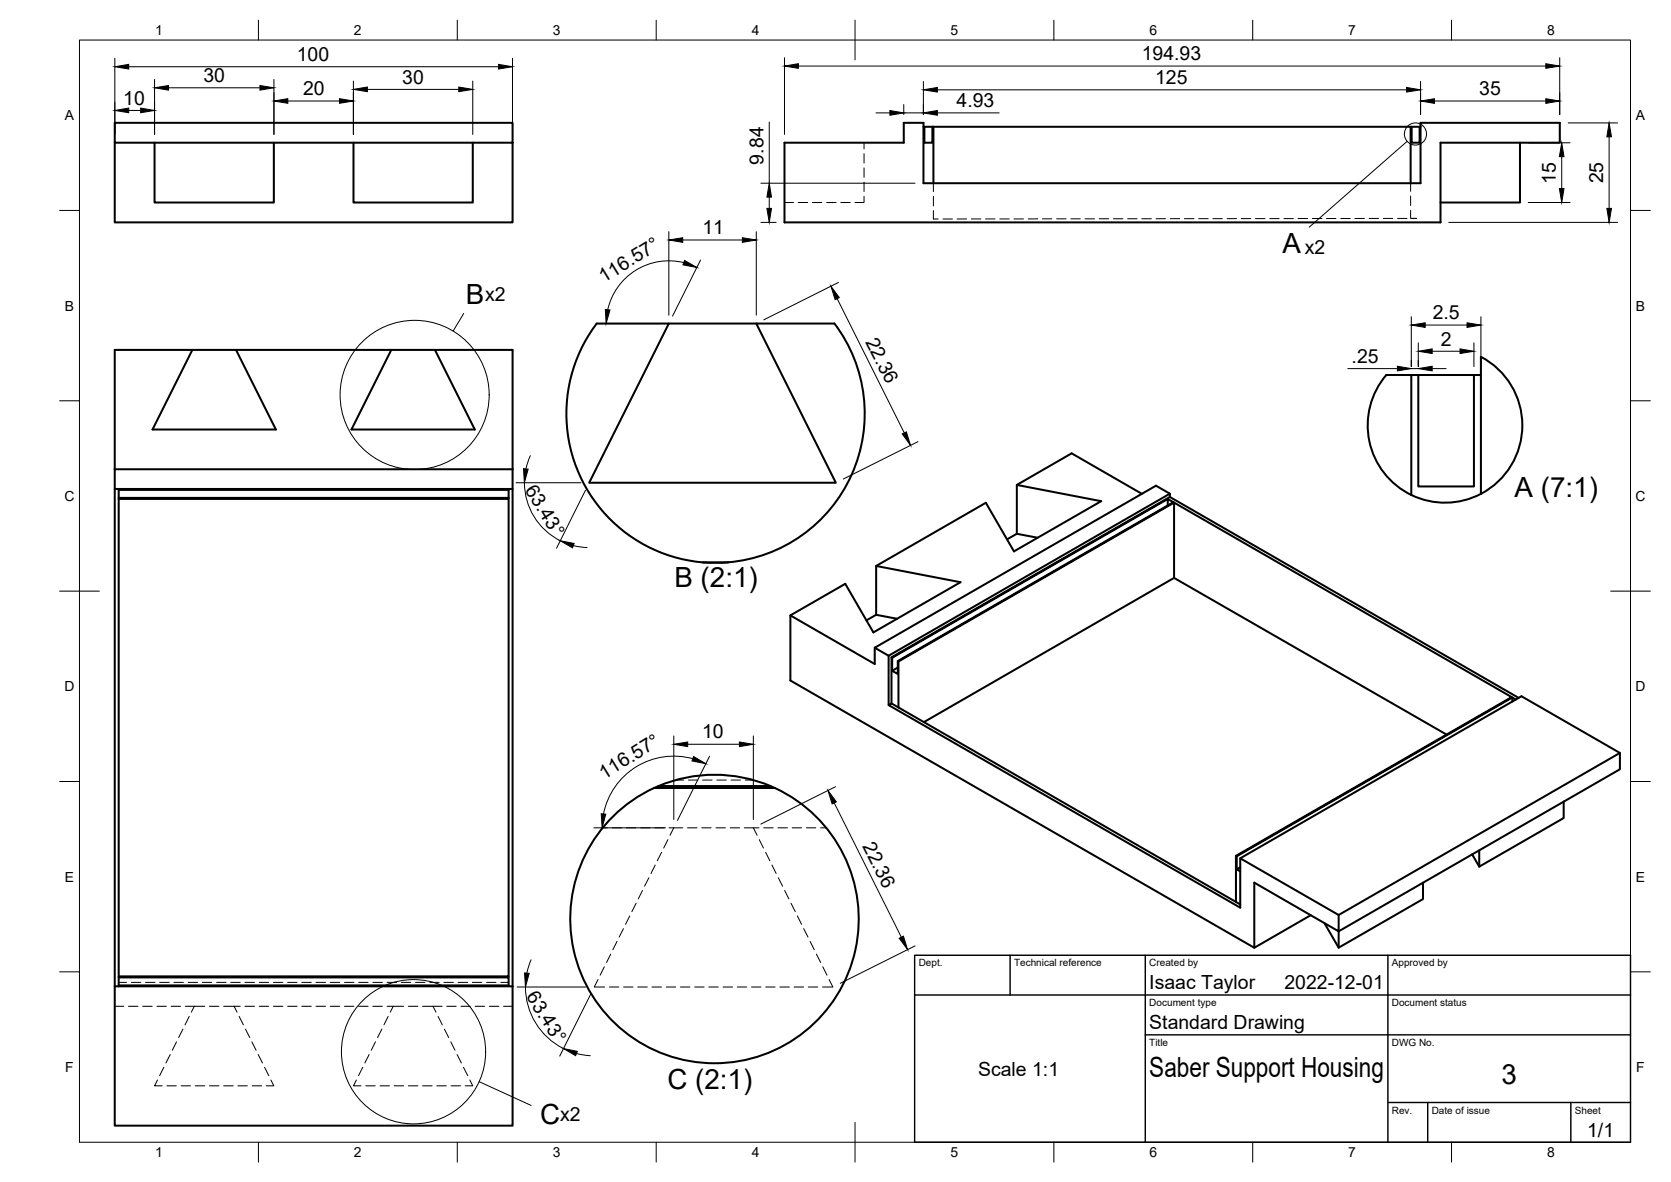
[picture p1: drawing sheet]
<svg xmlns="http://www.w3.org/2000/svg" width="420mm" height="297mm" viewBox="0 0 420 297" stroke-linecap="round" stroke-linejoin="round" font-family="sans-serif">
<!-- layer: Visible -->
<g fill="none" stroke="#000" stroke-width=".51">
<path d="M28.9 35.9v20h100v-20M28.9 30.9h100v5h-100zM38.9 35.9v15h30v-15M88.9 35.9v15h30v-15M197.3 35.9h29.9v-5h5v15.1h125v-15.1h35v5h-30v20h-164.9zM232.2 31.9h2.2M232.4 31.9v4h2v-4M234.4 31.9h122.6M234.7 31.9v14.1M354.7 31.9v14.1M354.9 31.9v4h2.1v-4M357 31.9h.2"/>
<path d="M382.2 35.9v15h-20M48.4 87.9l-10 20h31l-10-20h39M59.4 87.9h-30.5v30M98.4 87.9l-10 20h31l-10-20M98.4 87.9h30.5v30M168.2 81.3h22M209.8 81.3h-19.6l20 40h-62.1l20.1-40h-18.2a37.5 37.5 0 0 0 26.7 60M209.8 81.3a37.5 37.5 0 0 1 3 40.7 37.5 37.5 0 0 1-36 19.3M354.9 94.2h1.7v28h14v-28h1.8M356.6 94.2h14M372.4 89.7a19.4 19.4 0 0 1 0 34.4zM28.9 117.9v5h100v-5"/>
<path d="M28.9 117.9h100M28.9 122.9v125M29.8 122.9v.2h98.1v2h-98.1v.3h98.1v120h-98.1v.2h98.1v2h-98.1v.3M29.8 123.1v2M29.8 125.4v120M128.9 122.9v125M255.7 121.9l21.2 4-21.9 12.7-7.1-12.2-27.6 15.8v12.3M260.9 135.1l-5.2-1-2.5 1.4M287.1 124.1l-17.6-10.2-13.8 8v12.2M293.6 127v-1.6l1.4 .8-69.3 39.9 .2 .1 69.3-39.9 84.9 48.9-69.3 39.9 .2 .1 69.3-39.9 .8 .5M293.6 125.4l-69.3 39.9-.1-.1 70-40.3 87.6 50.5M294.2 124.1v.8"/>
<path d="M295.2 126.3v18.9M372.4 124.1a19.4 19.4 0 0 1-24.3-5.1 19.4 19.4 0 0 1 .5-24.8h6.3v30.2M176.7 141.3h6.4M198.7 154.7l21.2 12.2v-4.1l70.8-40.7 3.5 2-70.8 40.7-3.5-2M220.3 142.2l21.2 4.1-21.9 12.6-7.1-12.2-13.8 8v16.3l116.7 67.2M225.6 155.5l-5.3-1-2.5 1.4M223.4 164.8v12.4M224.2 165.2v11.6M224.3 165.3v3.3M225.7 166.1v3.3l-1.4-.8M225.7 167.8l-1.4 .8M225.9 177.8l-1.7-1-.8 .4 88.4 50.9v-12.4l70.8-40.7 24.7 14.2-70.7 40.7-24.8-14.2"/>
<path d="M225.9 177.8l85.9 49.5M225.9 166.2v11.6M380.3 175.3v1M165.6 197.5h28.1a36.3 36.3 0 0 0-29.3 .5M193.7 197.5a36.3 36.3 0 0 1 14.9 55.3 36.3 36.3 0 0 1-57.2 .9 36.3 36.3 0 0 1 13-55.7h30.5M232.3 181.5l62.9-36.3 68.5 39.4M407.3 189.2v4.1l-70.7 40.7v4.2l21.2-12.3v-4.1M310.8 215.1v11.6M311 215.2v3.3l.8 .5M311.8 218l-.8 .5M370.2 214.7l1.7 3.1M393.2 201.5v4.1l-21.3 12.2v-4.1"/>
<path d="M333 232l3.6 6.2M336.6 229.9v4.1l-21.2-12.2v16.4l14.2-8.2M28.9 247.9v35h100v-35M28.9 247.9h100M29.8 245.6v2"/>
</g>
<!-- layer: Hidden -->
<g fill="none" stroke="#000" stroke-width=".25">
<path d="M217.3 35.9v1.5M217.3 38.6v2.4M197.3 50.9h2.2M200.7 50.9h2.4M204.3 50.9h2.4M207.9 50.9h2.3M211.4 50.9h2.4M217.3 49.3v1.6h-2.3M217.3 42.2v2.4M217.3 45.8v2.3M234.7 52.9v2.1h1.2M234.7 46v2.2"/>
<path d="M234.7 49.3v2.4M237.1 55h2.4M243.1 55h-2.4M244.2 55h2.4M247.8 55h2.4M251.4 55h2.4M255 55h2.3M260.9 55h-2.4M262.1 55h2.4M265.7 55h2.4M269.2 55h2.4M272.8 55h2.4"/>
<path d="M276.4 55h2.4M280 55h2.3M283.5 55h2.4M287.1 55h2.4M293.1 55h-2.4M294.3 55h2.3M297.8 55h2.4M301.4 55h2.4M305 55h2.3M310.9 54.9l-2.4 .1M312.1 54.9h2.4M315.7 54.9h2.4"/>
<path d="M319.3 54.9h2.3M322.8 54.9h2.4M326.4 54.9h2.4M330 54.9h2.4M333.5 54.9h2.4M337.1 54.9h2.4M343.1 54.9h-2.4M344.3 54.9h2.3M347.8 54.9h2.4M351.4 54.9h2.4M354.7 52.8v2.1h1.5h-1.2M354.7 46v2.1"/>
<path d="M354.7 49.3v2.4M169.9 196h2M173.1 196h2.4M176.7 196h2.3M180.2 196h2.4M183.8 196h2.4M187.4 196h2M151.5 208h1.2M153.9 208h2.4M157.5 208h2.4M161.1 208h2.3M164.7 208h2.3"/>
<path d="M164.7 217.4l-1 2.1M166.3 214.2l-1 2.1M167.9 211l-1 2.1M168.2 208h1.2l-.9 1.9M169.4 208h2.3M172.9 208h2.4M176.4 208h2.4M180 208h2.4M183.6 208h2.4M187.2 208h2.2M190.8 208h-1.4l1 1.9M190.9 211l1.1 2.1"/>
<path d="M192 208h2.4M192.5 214.2l1.1 2.1M194.1 217.4l1.1 2.1M195.6 208h2.4M199.2 208h2.4M202.8 208h2.3M206.3 208h1.5M153.6 239.8l-1.1 2.1M155.2 236.6l-1.1 2.1M156.8 233.4l-1.1 2.1M158.3 230.2l-1 2.1M160 227l-1.1 2.1"/>
<path d="M161.5 223.8l-1 2.1M163.2 220.6l-1.1 2.1M195.7 220.6l1.1 2.1M197.3 223.8l1.1 2.1M198.9 227l1.1 2.1M200.5 230.2l1 2.1M202.1 233.4l1.1 2.1M203.7 236.6l1 2.1M205.3 239.8l1.1 2.1M28.9 252.9h2.2M29.8 246.9h2M32.3 252.9h2.4"/>
<path d="M33 246.9h2.4M35.9 252.9h2.4M36.6 246.9h2.4M39.5 252.9h2.3M40.2 246.9h2.3M43 252.9h2.4M43.7 246.9h2.4M46 258.6l-1.1 2.1M46.6 252.9h4.9M47.3 246.9h2.4M47.6 255.4l-1.1 2.1M48.9 252.9l-.8 1.5"/>
<path d="M50.9 246.9h2.4M52.7 252.9h2.4M54.5 246.9h2.3M56.2 252.9h4.2M58 246.9h2.4M58.9 252.9l.7 1.5M60.1 255.4l1.1 2.1M61.6 252.9h2.4M61.6 246.9h2.4M61.7 258.6l1.1 2.1M65.2 252.9h2.3M65.2 246.9h2.3"/>
<path d="M68.7 252.9h2.4M68.7 246.9h2.4M72.3 252.9h2.4M72.3 246.9h2.4M75.9 252.9h2.4M75.9 246.9h2.4M79.5 252.9h2.4M79.5 246.9h2.4M83 252.9h2.4M83 246.9h2.4M86.6 252.9h2.4M86.6 246.9h2.4"/>
<path d="M90.2 252.9h2.4M90.2 246.9h2.4M93.7 252.9h2.4M93.7 246.9h2.4M96 258.6l-1.1 2.1M97.3 252.9h4.2M97.3 246.9h2.4M97.6 255.4l-1.1 2.1M98.9 252.9l-.8 1.5M100.9 246.9h2.4M102.7 252.9h2.4M104.5 246.9h2.3"/>
<path d="M106.3 252.9h4.8M108.1 246.9h2.3M108.9 252.9l.7 1.5M110.2 255.4l1 2.1M111.6 246.9h2.4M111.7 258.6l1.1 2.1M112.3 252.9h2.4M115.2 246.9h2.4M115.9 252.9h2.4M118.8 246.9h2.3M119.5 252.9h2.4M122.3 246.9h2.4"/>
<path d="M123 252.9h2.4M125.9 246.9h2M126.6 252.9h2.3M127.9 245.4v.2M150.4 246.2l-1 1.8h2.6M152 243l-1.1 2.1M153.2 248h2.4M156.8 248h2.4M160.4 248h2.4M163.9 248h2.4M167.5 248h2.4M171.1 248h2.4"/>
<path d="M174.7 248h2.3M178.2 248h2.4M181.8 248h2.4M185.4 248h2.3M189 248h2.3M192.5 248h2.4M196.1 248h2.4M199.7 248h2.4M203.2 248h2.4M206.9 243l1 2.1M208.5 246.2l.9 1.8h-2.6M39.6 271.4l-.7 1.5h1.9"/>
<path d="M41.2 268.2l-1.1 2.1M42 272.9h2.3M42.8 265l-1.1 2.1M44.4 261.8l-1.1 2.1M45.5 272.9h2.4M49.1 272.9h2.4M52.7 272.9h2.4M56.2 272.9h2.4M59.8 272.9h2.4M63.3 261.8l1.1 2.1M63.4 272.9h2.4M64.9 265l1.1 2.1"/>
<path d="M66.5 268.2l1.1 2.1M68.1 271.4l.8 1.5h-1.9M89.6 271.4l-.7 1.5h1.9M91.2 268.2l-1.1 2.1M92 272.9h2.3M92.8 265l-1.1 2.1M94.4 261.8l-1.1 2.1M95.5 272.9h2.4M99.1 272.9h2.4M102.7 272.9h2.4M106.3 272.9h2.3M109.8 272.9h2.4"/>
<path d="M113.3 261.8l1.1 2.1M113.4 272.9h2.4M114.9 265l1.1 2.1M116.5 268.2l1.1 2.1M118.1 271.4l.8 1.5h-1.9"/>
</g>
<!-- layer: BORDER -->
<g fill="none" stroke="#000" stroke-width=".25">
<path d="M20 10.1h390v276.9h-390zM65 5.1v5M115 5.1v5M165 5.1v5M215 5.1v10M265 5.1v5M315 5.1v5M365 5.1v5M15 52.9h5M410 52.9h5M15 100.7h5M410 100.7h5"/>
<path d="M15 148.6h10M405 148.6h10M15 196.4h5M410 196.4h5M15 244.2h5M410 244.2h5M65 287v5M115 287v5M165 287v5M215 282.1v9.9M265 287v5M315 287v5"/>
<path d="M365 287v5"/>
</g>
<!-- layer: TITLEBLOCK -->
<path d="M230 240.1h180v46.9h-180zM230 250h180M254 240.1v9.9M288 240.1v46.9M349 240.1v46.9M288 260.1h122M349 277.1h61M359 277.1v9.9M395 277.1v9.9" fill="none" stroke="#000" stroke-width=".36"/>
<!-- layer: FD_Dimensions -->
<g fill="none" stroke="#000" stroke-width=".25">
<path d="M28.9 14.7v19.1M32.4 16.8h93M38.9 20v13.8M68.9 20v13.8M128.9 14.7v19.1M197.3 14.5v19.3M200.7 16.6h188M392.2 14.5v14.3M32.4 27.8h3M42.4 22.1h23M72.4 25.4h13M88.9 20.4v13.4"/>
<path d="M92.4 22.5h23M118.9 20.4v13.4M193.4 30.7v15.3M220.3 28.4h3.5M227.2 26.3v2.5M227.2 28.4h5M232.2 20.5v8.3M235.7 22.6h118M235.7 28.4h15.5M357.2 20.5v8.3M360.7 25.4h28M384.3 35.9h10.5"/>
<path d="M392.7 39.4v8M394.3 30.9h12.4M404.6 34.4v18M168.2 58.2v21M190.2 58.2v21M191.3 55.9h3.9M191.3 46h38.8M193.4 49.5v2.9M364.3 55.9h42.4M384.3 50.9h10.5M171.7 60.3h15M171.9 66a15.8 15.8 0 0 0-19.1 11.8"/>
<path d="M176.1 65.3l-7 14.1M210.5 75.1l16.9 33.7M210.8 71l-18.8 9.4M354.9 79.6v12.5M372.4 79.6v12.5M150.3 81.3h15.8M338.9 92.6h12.5M354.9 92.6h1.7M356.6 86.2v5.9M358.4 81.7h10.5M360.1 92.6h3.5M360.1 88.3h7"/>
<path d="M370.6 86.2v5.9M133.4 114.5l-1.2 3.3M230.8 111l-18.8 9.4M129.8 121.3h16.3M131.9 121.3a16.3 16.3 0 0 0 9 14.6M144.2 137.1l3.4 .5M147.2 123.2l-7.3 14.6M169.4 184.9v21M172.9 187h13M174.2 190.7a18 18 0 0 0-22.5 13.8M178.4 190l-8.1 16.2M189.4 184.9v21"/>
<path d="M210.1 197.7l-18.8 9.4M149.3 208h18M209.8 201.8l16.8 33.7M230.1 237.7l-18.8 9.4M130 248h17.3M132.1 248a17.3 17.3 0 0 0 9.6 15.5M133.5 241.2l-1 3.3M148.5 249.9l-7.8 15.5M145 264.7l3.4 .6"/>
</g>
<g fill="#000" stroke="#000" stroke-width=".25">
<path d="M28.9 16.8l3.5-.6v1.1zM125.4 16.2l3.5 .6-3.5 .5zM197.3 16.6l3.4-.6v1.2zM388.7 16l3.5 .6-3.5 .6zM28.9 27.8l3.5-.6v1.1zM35.4 27.2l3.5 .6-3.5 .5zM38.9 22.1l3.5-.6v1.2zM65.4 21.5l3.5 .6-3.5 .6zM68.9 25.4l3.5-.6v1.2zM85.4 24.8l3.5 .6-3.5 .6zM88.9 22.5l3.5-.6v1.1zM115.4 21.9l3.5 .6-3.5 .5z"/>
<path d="M223.8 27.8l3.4 .6-3.4 .6zM232.2 22.6l3.5-.6v1.1zM232.2 28.4l3.5-.6v1.2zM353.7 22l3.5 .6-3.5 .5zM357.2 25.4l3.5-.6v1.2zM388.7 24.8l3.5 .6-3.5 .6zM392.7 35.9l.6 3.5h-1.2zM404.6 30.9l.6 3.5h-1.2zM168.2 60.3l3.5-.6v1.2zM186.7 59.7l3.5 .6-3.5 .6zM192.8 52.4h1.2l-.6 3.5zM193.4 46l.6 3.5h-1.2z"/>
<path d="M392.1 47.4h1.2l-.6 3.5zM404 52.4h1.2l-.6 3.5zM152.2 77.8l1.2 .1-1 3.4zM172.1 65.5l3.1 1.7-3.5-.6zM208.9 71.9l2.1 2.9-1 .5zM351.4 92l3.5 .6-3.5 .6zM354.9 81.7l3.5-.6v1.2zM356.6 92.6l3.5-.6v1.2zM356.6 88.3l3.5-.6v1.1zM367.1 87.7l3.5 .6-3.5 .5zM368.9 81.1l3.5 .6-3.5 .6zM131.6 117.8l1.2 .1-1 3.4z"/>
<path d="M226.9 109.1l1-.6 1 3.4zM140.9 135.9l3.5 .7-.4 1.1zM169.4 187l3.5-.5v1.1zM174.4 190.1l3.1 1.8-3.5-.7zM185.9 186.5l3.5 .5-3.5 .6zM151.2 204.5l1.1 .1-.9 3.4zM208.2 198.7l2.1 2.8-1.1 .5zM226.1 235.8l1.1-.5 1 3.3zM131.9 244.5l1.2 .1-1 3.4zM141.7 263.5l3.5 .7-.5 1.1z"/>
</g>
<!-- layer: Detail Boundary -->
<g fill="none" stroke="#000" stroke-width=".25">
<path d="M353.8 35.5l-24.6 21.6M116.6 78.8l-2.7 4.4M120.5 271.8l13 6"/>
<circle cx="355.9" cy="33.7" r="2.78"/>
<circle cx="104.3" cy="99.2" r="18.7"/>
<circle cx="104" cy="264.3" r="18.1"/>
</g>
<g font-size="7">
<text x="322.4" y="63.5">A</text>
<text x="117.1" y="76.5">B</text>
<text x="380.8" y="125">A (7:1)</text>
<text x="169.6" y="147.4">B (2:1)</text>
<text x="167.8" y="273.6">C (2:1)</text>
<text x="289" y="270.6">Saber Support Housing</text>
<text x="377.5" y="272.3">3</text>
<text x="135.8" y="282.5">C</text>
</g>
<g font-size="4.9">
<text x="74.6" y="15.3">100</text>
<text x="287.1" y="15.1">194.93</text>
<text x="51.2" y="20.6">30</text>
<text x="76.2" y="23.9">20</text>
<text x="101.2" y="21">30</text>
<text x="290.4" y="21.1">125</text>
<text x="372" y="23.9">35</text>
<text x="31" y="26.3">10</text>
<text x="240.5" y="26.9">4.93</text>
<text x="192" y="41.3" transform="rotate(-90 192 41.3)">9.84</text>
<text x="391.2" y="46.3" transform="rotate(-90 391.2 46.3)">15</text>
<text x="403.1" y="46.1" transform="rotate(-90 403.1 46.1)">25</text>
<text x="176.6" y="58.9">11</text>
<text x="328.1" y="63.7">x2</text>
<text x="151.8" y="71.2" transform="rotate(-32 151.8 71.2)">116.57°</text>
<text x="122" y="75.6">x2</text>
<text x="360.2" y="80.2">2.5</text>
<text x="217.5" y="85.8" transform="rotate(63 217.5 85.8)">22.36</text>
<text x="362.3" y="86.9">2</text>
<text x="339.9" y="91.2">.25</text>
<text x="131.8" y="123.2" transform="rotate(58 131.8 123.2)">63.43°</text>
<text x="176.6" y="185.6">10</text>
<text x="151.9" y="196" transform="rotate(-32 151.9 196)">116.57°</text>
<text x="216.8" y="212.6" transform="rotate(63 216.8 212.6)">22.36</text>
<text x="132.2" y="250.4" transform="rotate(58 132.2 250.4)">63.43°</text>
<text x="289" y="248.5">Isaac Taylor</text>
<text x="323" y="248.5">2022-12-01</text>
<text x="289" y="258.6">Standard Drawing</text>
<text x="245.9" y="270.5">Scale 1:1</text>
<text x="140.9" y="281.7">x2</text>
<text x="399.1" y="285.7">1/1</text>
</g>
<g font-size="3.5">
<text x="39" y="8.8">1</text>
<text x="89" y="8.8">2</text>
<text x="139" y="8.8">3</text>
<text x="189" y="8.8">4</text>
<text x="239" y="8.8">5</text>
<text x="289" y="8.8">6</text>
<text x="339" y="8.8">7</text>
<text x="389" y="8.8">8</text>
<text x="16.3" y="30.2">A</text>
<text x="411.3" y="30.2">A</text>
<text x="16.3" y="78">B</text>
<text x="411.3" y="78">B</text>
<text x="16.2" y="125.9">C</text>
<text x="411.2" y="125.9">C</text>
<text x="16.2" y="173.7">D</text>
<text x="411.2" y="173.7">D</text>
<text x="16.3" y="221.6">E</text>
<text x="411.3" y="221.6">E</text>
<text x="16.4" y="269.4">F</text>
<text x="411.4" y="269.4">F</text>
<text x="39" y="290.8">1</text>
<text x="89" y="290.8">2</text>
<text x="139" y="290.8">3</text>
<text x="189" y="290.8">4</text>
<text x="239" y="290.8">5</text>
<text x="289" y="290.8">6</text>
<text x="339" y="290.8">7</text>
<text x="389" y="290.8">8</text>
</g>
<g font-size="2.5">
<text x="231" y="242.9">Dept.</text>
<text x="255" y="242.9">Technical reference</text>
<text x="289" y="242.9">Created by</text>
<text x="350" y="242.9">Approved by</text>
<text x="289" y="252.8">Document type</text>
<text x="350" y="252.8">Document status</text>
<text x="289" y="262.9">Title</text>
<text x="350" y="262.9">DWG No.</text>
<text x="350" y="279.9">Rev.</text>
<text x="360" y="279.9">Date of issue</text>
<text x="396" y="279.9">Sheet</text>
</g>
</svg>
